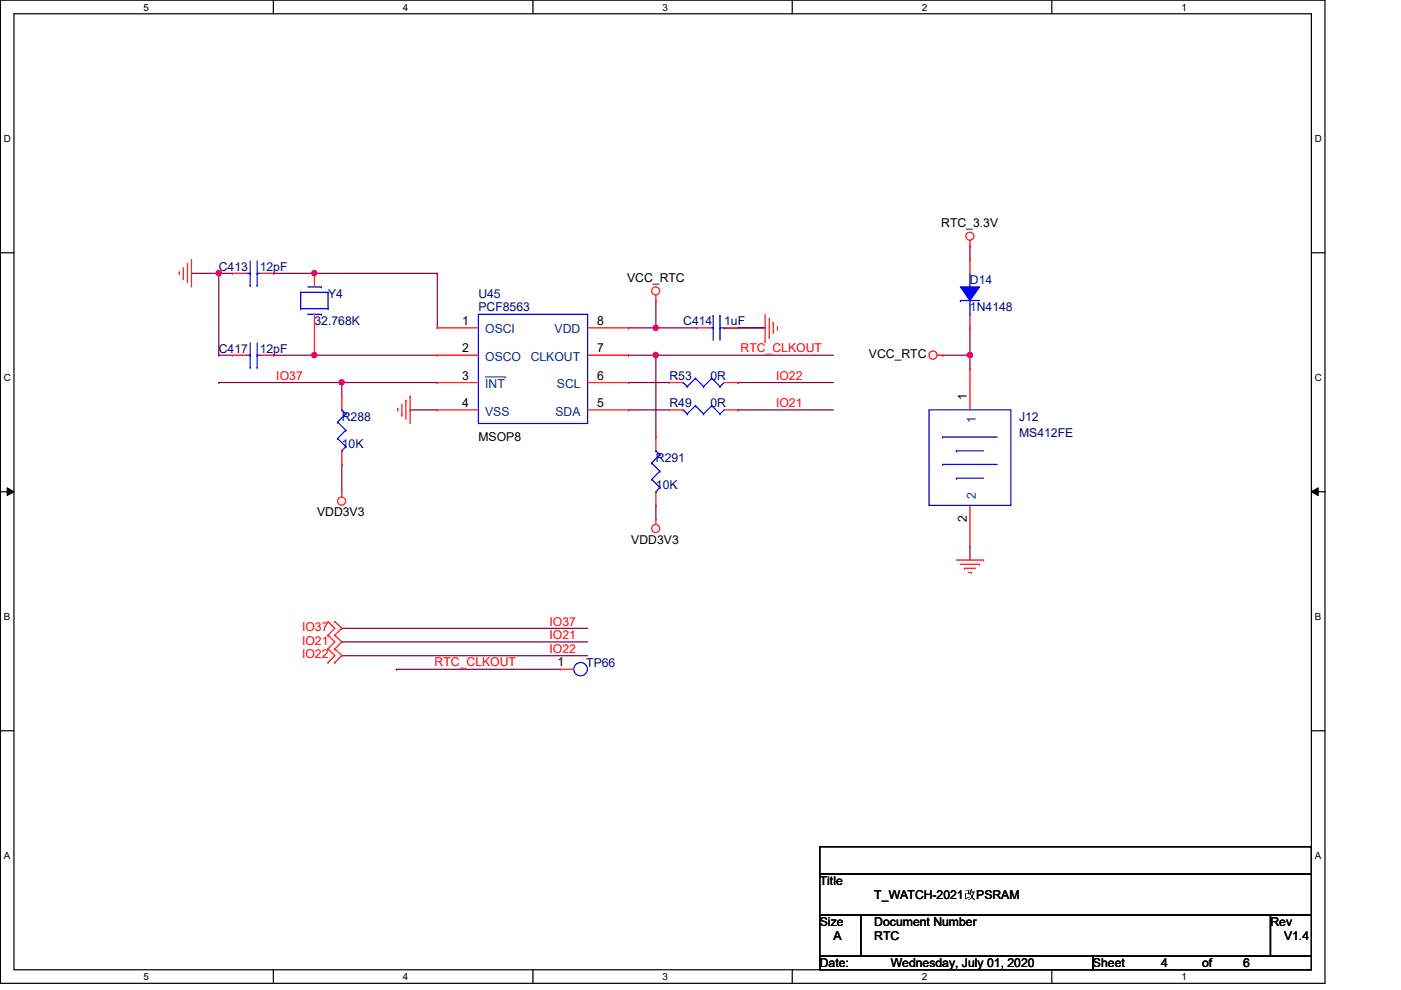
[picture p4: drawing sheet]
<svg xmlns="http://www.w3.org/2000/svg" width="297mm" height="210mm" viewBox="0 0 297 210" stroke-linecap="round" stroke-linejoin="round" font-family="sans-serif">
<path d="M.1 0h280.8v208.5h-280.8zM3 2.9h275v202.7h-275z" fill="none" stroke="#000" stroke-width=".25"/>
<g fill="#fff">
<path d="M30.4 .3h1.2v2.4h-1.2z"/>
<path d="M30.4 205.9h1.2v2.3h-1.2z"/>
</g>
<path d="M58 0v2.9M58 205.6v2.9" fill="none" stroke="#000" stroke-width=".25"/>
<g fill="#fff">
<path d="M85.4 .3h1.2v2.4h-1.2z"/>
<path d="M85.4 205.9h1.2v2.3h-1.2z"/>
</g>
<path d="M113 0v2.9M113 205.6v2.9" fill="none" stroke="#000" stroke-width=".25"/>
<g fill="#fff">
<path d="M140.5 .3h1.1v2.4h-1.1z"/>
<path d="M140.5 205.9h1.1v2.3h-1.1z"/>
</g>
<path d="M168 0v2.9M168 205.6v2.9" fill="none" stroke="#000" stroke-width=".25"/>
<g fill="#fff">
<path d="M195.4 .3h1.2v2.4h-1.2z"/>
<path d="M195.4 205.9h1.2v2.3h-1.2z"/>
</g>
<path d="M223 0v2.9M223 205.6v2.9" fill="none" stroke="#000" stroke-width=".25"/>
<g fill="#fff">
<path d="M250.5 .3h1.1v2.4h-1.1z"/>
<path d="M250.5 205.9h1.1v2.3h-1.1z"/>
<path d="M.8 28.2h1.5v2.4h-1.5z"/>
<path d="M278.8 28.2h1.4v2.4h-1.4z"/>
<path d="M.8 78.9h1.5v2.3h-1.5z"/>
<path d="M278.8 78.9h1.4v2.3h-1.4z"/>
</g>
<path d="M.1 53.6h2.9M278 53.6h2.9" fill="none" stroke="#000" stroke-width=".25"/>
<g fill="#fff">
<path d="M.8 129.6h1.4v2.3h-1.4z"/>
<path d="M278.8 129.6h1.3v2.3h-1.3z"/>
</g>
<path d="M.1 104.3h2.9M278 104.3h2.9" fill="none" stroke="#000" stroke-width=".25"/>
<path d="M1.5 103.4l1.5 .9-1.5 .8zM278 104.3l1.5-.9v1.7z" fill="#000"/>
<path d="M1.5 103.4l1.5 .9-1.5 .8zM278 104.3l1.5-.9v1.7z" fill="none" stroke="#000" stroke-width=".21"/>
<g fill="#fff">
<path d="M.8 180.3h1.4v2.3h-1.4z"/>
<path d="M278.8 180.3h1.3v2.3h-1.3z"/>
</g>
<path d="M153.5 69.5h.1M153.5 69.5h8.7M.1 154.9h2.9M278 154.9h2.9" fill="none" stroke="#000" stroke-width=".25"/>
<path d="M66.7 58h.1M66.7 58h26M92.7 58h.1M92.7 58v11.5" fill="none" stroke="#7f003f" stroke-width=".25"/>
<circle cx="66.6" cy="57.9" r=".56" fill="#f0f"/>
<circle cx="66.6" cy="57.9" r=".56" fill="none" stroke="#f0f" stroke-width=".25"/>
<path d="M66.7 75.3h.1M66.7 75.3h26" fill="none" stroke="#7f003f" stroke-width=".25"/>
<circle cx="66.6" cy="75.3" r=".56" fill="#f0f"/>
<circle cx="66.6" cy="75.3" r=".56" fill="none" stroke="#f0f" stroke-width=".25"/>
<path d="M40.6 58h.1M40.6 58h8.7M46.4 58h.1M139.1 69.5h.1M139.1 63.7h.1M139.1 69.5h8.6M139.1 63.7v5.8M156.4 69.5h.1M156.4 69.5h5.8" fill="none" stroke="#7f003f" stroke-width=".25"/>
<circle cx="139" cy="69.5" r=".56" fill="#f0f"/>
<circle cx="139" cy="69.5" r=".56" fill="none" stroke="#f0f" stroke-width=".25"/>
<path d="M133.3 69.5h.1M133.3 69.5h5.8M139.1 75.3h.1M139.1 75.3v17.4" fill="none" stroke="#7f003f" stroke-width=".25"/>
<circle cx="139" cy="75.3" r=".56" fill="#f0f"/>
<circle cx="139" cy="75.3" r=".56" fill="none" stroke="#f0f" stroke-width=".25"/>
<path d="M58 58h.1M58 58h8.7M133.3 75.3h.1M133.3 75.3h5.8M72.5 81.1h.1M72.5 81.1h20.2M139.1 107.1h.1M139.1 107.1v3" fill="none" stroke="#7f003f" stroke-width=".25"/>
<circle cx="72.4" cy="81.1" r=".56" fill="#f0f"/>
<circle cx="72.4" cy="81.1" r=".56" fill="none" stroke="#f0f" stroke-width=".25"/>
<path d="M46.4 58h.1M46.4 58v17.3M46.4 75.3h.1M46.4 75.3h2.9M46.4 81.1h.1M46.4 81.1h26.1M72.5 98.5h.1M72.5 81.1h.1M72.5 81.1v2.9M72.5 98.5v5.8M86.9 86.9h.1M86.9 86.9h5.8" fill="none" stroke="#7f003f" stroke-width=".25"/>
<circle cx="46.4" cy="57.9" r=".56" fill="#f0f"/>
<circle cx="46.4" cy="57.9" r=".56" fill="none" stroke="#f0f" stroke-width=".25"/>
<g fill="none" stroke="#7f003f" stroke-width=".25">
<path d="M58 75.3h.1M58 75.3h8.7M139.1 75.3h.1M139.1 75.3h37.6M205.7 75.3h.1M205.7 75.3v2.9M133.3 86.9h.1M133.3 81.1h.1M133.3 86.9h8.6M133.3 81.1h8.6M156.4 86.9h.1M156.4 81.1h.1"/>
<path d="M156.4 86.9h20.3M156.4 81.1h20.3M72.5 136.1h.1M72.5 139h.1M72.5 133.2h.1M72.5 136.1h52.1M72.5 139h52.1M72.5 133.2h52.1M84 141.9h.1M84 141.9h34.8"/>
</g>
<circle cx="205.6" cy="75.3" r=".57" fill="#f0f"/>
<circle cx="205.6" cy="75.3" r=".57" fill="none" stroke="#f0f" stroke-width=".25"/>
<path d="M205.7 52.2h.1M205.7 52.2v2.8M199.9 75.3h.1M205.7 69.5h.1M205.7 69.5v5.8h-5.8M205.7 115.9h.1M205.7 115.9v2.8" fill="none" stroke="#7f003f" stroke-width=".25"/>
<g fill="none" stroke="#f00" stroke-width=".25">
<path d="M38 57.7h.1M38 57.7v.5M38.9 59.1h.1M38.9 56.8v2.3M39.7 55.9h.1M39.7 55.9v4M40.6 55h.1M40.6 55v5.8M205.7 52.2h.1M205.7 51v1.2M49.3 75.3h.1M49.3 75.3h2.9"/>
<path d="M55.1 75.3h2.9M58 75.3h.1M92.7 69.5h.1M92.7 75.3h.1M92.7 75.3h8.7M92.7 69.5h8.7M124.6 75.3h8.7M124.6 69.5h8.7M133.3 75.3h.1M133.3 69.5h.1M139.1 63.7h.1M139.1 62.6v1.1"/>
<path d="M147.7 69.5h.1M147.7 69.5h2.9M153.5 69.5h2.9M156.4 69.5h.1M162.2 72.4h.1M162.2 66.6v5.8M163.1 71.5h.1M163.1 67.5v4M164 68.4h.1M164 68.4v2.3M164.8 69.8h.1M164.8 69.2v.6"/>
<path d="M198.7 75.3h1.2M199.9 75.3h.1M84.3 86.6h.1M84.3 86.6v.6M85.2 88.1h.1M85.2 85.7v2.4M86.1 84.9h.1M86.1 84.9v4M86.9 84h.1M86.9 84v5.8M92.7 81.1h.1M92.7 86.9h.1"/>
<path d="M92.7 81.1h8.7M92.7 86.9h8.7M124.6 81.1h8.7M124.6 86.9h8.7M133.3 86.9h.1M133.3 81.1h.1M139.1 92.7h.1M139.1 92.7v2.9M72.5 104.3h.1M72.5 104.3v1.1M139.1 110.1h.1M139.1 107.1h.1"/>
<path d="M139.1 104.3v2.8M139.1 110.1v1.1M202.8 118.7h5.7M203.6 119.6h4.1M207.7 119.6h.1M208.5 118.7h.1M69.6 134.7h.1M69.6 137.6h.1M69.6 131.8h.1M69.6 134.7l1.4 1.4-1.4 1.5M69.6 137.6l1.4 1.4-1.4 1.5M69.6 131.8l1.4 1.4-1.4 1.5"/>
<path d="M71 137.6h.1M71 134.7h.1M71 131.8h.1M71 134.7l1.5 1.4-1.5 1.5M71 137.6l1.5 1.4-1.5 1.5M71 131.8l1.5 1.4-1.5 1.5M204.5 120.5h.1M204.5 120.5h2.3M205.4 121.4h.5M205.9 121.4h.1M69.6 140.5h.1M71 140.5h.1"/>
<circle cx="205.6" cy="50.1" r=".86"/>
<circle cx="139" cy="61.7" r=".85"/>
<circle cx="197.8" cy="75.3" r=".86"/>
<circle cx="72.4" cy="106.3" r=".85"/>
<circle cx="139" cy="112.1" r=".85"/>
</g>
<path d="M173.8 179.5h104.2v5.8h-104.2zM173.8 185.3h104.2v8.7h-104.2zM173.8 194h8.7v8.7h-8.7zM182.5 194h86.9v8.7h-86.9zM269.4 194h8.6v8.7h-8.6zM173.8 202.7h57.9v2.9h-57.9zM231.7 202.7h46.3v2.9h-46.3z" fill="none" stroke="#000" stroke-width=".25"/>
<g fill="none" stroke="#00f" stroke-width=".25">
<path d="M205.7 58v2.8M52.2 75.3h.8M53 77.9h.1M53 75.3h.1M53 72.7v5.2M54.5 75.3h.1M54.5 77.9h.1M54.5 75.3h.6M54.5 72.7v5.2M101.4 66.6h23.2v23.2h-23.2zM150.6 69.5h.6M151.2 69.5h.1"/>
<path d="M151.2 66.9h.1M151.2 66.9v5.2M152.7 66.9h.1M152.7 69.5h.1M152.7 69.5h.8M152.7 66.9v5.2M203.6 63.7h.1M203.6 63.7h4.1M205.7 60.8h.1M205.7 66.6h.1M205.7 63.7v2.9M138.2 98.2h.1"/>
<path d="M138.2 98.2l1.7 1.7M139.1 95.6h.1M139.1 95.6l.8 .8M139.9 96.4h.1M139.9 99.9h.1M139.9 96.4l-1.7 1.8M139.9 99.9l-1.7 1.7M138.2 101.6h.1M138.2 101.6l1.7 1.8M139.1 104.3h.1M139.9 103.4h.1M139.9 103.4l-.8 .9"/>
</g>
<path d="M102.9 79.9h4.2M107.1 79.9h.1" fill="none" stroke="#003f7f" stroke-width=".21"/>
<path d="M203.6 60.8h4.1l-2 2.9z" fill-rule="evenodd" fill="#00f"/>
<g fill="none" stroke="#00f" stroke-width=".25">
<path d="M52.2 58h.8M53 58h.1M53 55.3v5.2M54.5 58h.1M54.5 58h.6M54.5 55.3v5.2M53 60.5h.1M54.5 60.5h.1M63.8 62h.1M63.8 65.4h.1M63.8 65.4h5.8M63.8 62h5.8"/>
<path d="M63.8 62v3.4M65.2 66.6h2.9M65.2 60.8h2.9M68.1 66.6h.1M68.1 60.8h.1M69.6 65.4h.1M69.6 62h.1M69.6 62v3.4M203.6 60.8h4.1l-2 2.9zM71.6 89.5h.1M71.6 93h.1M71.6 89.5l1.7 1.7"/>
<path d="M71.6 93l1.7 1.7M72.5 95.6h.1M72.5 86.9h.1M72.5 86.9l.8 .9M73.3 87.8h.1M73.3 91.2h.1M73.3 94.7h.1M73.3 87.8l-1.7 1.7M73.3 91.2l-1.7 1.8M73.3 94.7l-.8 .9M144.9 86.9h.1M144.9 81.1h.1"/>
<path d="M144.9 86.9l.8 .9M144.9 81.1l.8 .9M145.7 87.8h.1M145.7 82h.1M147.4 86h.1M147.4 80.2h.1M147.4 86l1.8 1.8M147.4 86l-1.7 1.8M147.4 80.2l1.8 1.8M147.4 80.2l-1.7 1.8M149.2 87.8h.1M149.2 82h.1"/>
<path d="M150.9 86h.1M150.9 80.2h.1M150.9 86l1.8 1.8M150.9 86l-1.7 1.8M150.9 80.2l1.8 1.8M150.9 80.2l-1.7 1.8M152.7 87.8h.1M152.7 82h.1M153.5 86.9l-.8 .9M153.5 81.1l-.8 .9M197 86.9h17.3v20.2h-17.3zM199.9 92.7h.1"/>
<path d="M199.9 98.5h.1M199.9 92.7h11.6M199.9 98.5h11.6M202.8 95.6h.1M202.8 95.6h5.7M202.8 101.4h.1M202.8 101.4h5.7"/>
<circle cx="123.1" cy="141.9" r="1.43"/>
</g>
<g fill="none" stroke="#f00" stroke-width=".25">
<path d="M49.3 58h.1M49.3 58h2.9M55.1 58h2.9M58 58h.1M66.7 58h.1M66.7 58v2.8M205.7 55h.1M205.7 55v3M66.7 75.3h.1M66.7 66.6v8.7M205.7 69.5h.1M205.7 78.2h.1"/>
<path d="M205.7 66.6v2.9M205.7 78.2v8.7M72.5 84h.1M72.5 98.5h.1M72.5 84v2.9M72.5 95.6v2.9M141.9 86.9h.1M141.9 81.1h.1M141.9 86.9h3M141.9 81.1h3M153.5 86.9h2.9M153.5 81.1h2.9"/>
<path d="M156.4 86.9h.1M156.4 81.1h.1M205.7 115.9h.1M205.7 107.1v8.8M118.8 141.9h.1M118.8 141.9h2.9"/>
</g>
<circle cx="66.6" cy="57.9" r=".56" fill="#f0f"/>
<circle cx="66.6" cy="57.9" r=".56" fill="none" stroke="#f0f" stroke-width=".25"/>
<circle cx="66.6" cy="75.3" r=".56" fill="#f0f"/>
<circle cx="66.6" cy="75.3" r=".56" fill="none" stroke="#f0f" stroke-width=".25"/>
<circle cx="139" cy="69.5" r=".56" fill="#f0f"/>
<circle cx="139" cy="69.5" r=".56" fill="none" stroke="#f0f" stroke-width=".25"/>
<circle cx="139" cy="75.3" r=".56" fill="#f0f"/>
<circle cx="139" cy="75.3" r=".56" fill="none" stroke="#f0f" stroke-width=".25"/>
<circle cx="72.4" cy="81.1" r=".56" fill="#f0f"/>
<circle cx="72.4" cy="81.1" r=".56" fill="none" stroke="#f0f" stroke-width=".25"/>
<circle cx="46.4" cy="57.9" r=".56" fill="#f0f"/>
<circle cx="46.4" cy="57.9" r=".56" fill="none" stroke="#f0f" stroke-width=".25"/>
<circle cx="205.6" cy="75.3" r=".57" fill="#f0f"/>
<circle cx="205.6" cy="75.3" r=".57" fill="none" stroke="#f0f" stroke-width=".25"/>
<g font-size="2.6">
<text x="199.6" y="48.1">RTC_3.3V</text>
<text x="133" y="59.7">VCC_RTC</text>
<text x="98" y="68.9">1</text>
<text x="126.6" y="68.9">8</text>
<text x="98" y="74.7">2</text>
<text x="126.6" y="74.7">7</text>
<text x="184.2" y="75.9">VCC_RTC</text>
<text x="98" y="80.5">3</text>
<text x="126.6" y="80.5">6</text>
<text x="98" y="86.3">4</text>
<text x="126.6" y="86.3">5</text>
<text x="205" y="84.9" transform="rotate(-90 205 84.9)">1</text>
<text x="101.4" y="93.6">MSOP8</text>
<text x="67.2" y="109.5">VDD3V3</text>
<text x="205" y="110.6" transform="rotate(-90 205 110.6)">2</text>
<text x="133.9" y="115.3">VDD3V3</text>
<text x="118.2" y="141.3">1</text>
<text x="173.8" y="187.7">Title</text>
<text x="185.4" y="190.6">T_WATCH-2021改PSRAM</text>
<text x="173.8" y="196.3">Size</text>
<text x="185.4" y="196.3">Document Number</text>
<text x="269.4" y="196.3">Rev</text>
<text x="176.7" y="199.3">A</text>
<text x="185.4" y="199.3">RTC</text>
<text x="272.2" y="199.3">V1.4</text>
<text x="173.8" y="205.1">Date:</text>
<text x="188.8" y="205.1">Wednesday, July 01, 2020</text>
<text x="231.7" y="205.1">Sheet</text>
<text x="246.2" y="205.1">4</text>
<text x="254.9" y="205.1">of</text>
<text x="263.6" y="205.1">6</text>
</g>
<g font-size="2.6" fill="#00007f">
<text x="46.4" y="57.4">C413</text>
<text x="55.1" y="57.4">12pF</text>
<text x="69.6" y="63.2">Y4</text>
<text x="101.4" y="63.2">U45</text>
<text x="205.7" y="60.3">D14</text>
<text x="66.7" y="69">32.768K</text>
<text x="101.4" y="66">PCF8563</text>
<text x="144.9" y="69">C414</text>
<text x="153.5" y="69">1uF</text>
<text x="205.7" y="66">1N4148</text>
<text x="46.4" y="74.8">C417</text>
<text x="55.1" y="74.8">12pF</text>
<text x="141.9" y="80.5">R53</text>
<text x="150.6" y="80.5">0R</text>
<text x="72.5" y="89.2">R288</text>
<text x="141.9" y="86.3">R49</text>
<text x="150.6" y="86.3">0R</text>
<text x="216.1" y="89.2">J12</text>
<text x="72.5" y="95">10K</text>
<text x="216.1" y="92.7">MS412FE</text>
<text x="139.1" y="97.9">R291</text>
<text x="139.1" y="103.7">10K</text>
<text x="124.3" y="141.4">TP66</text>
</g>
<g font-size="2.6" fill="#003f7f">
<text x="102.9" y="70.7">OSCI</text>
<text x="117.6" y="70.7">VDD</text>
<text x="102.9" y="76.5">OSCO</text>
<text x="112.5" y="76.5">CLKOUT</text>
<text x="102.9" y="82.3">INT</text>
<text x="118.1" y="82.3">SCL</text>
<text x="102.9" y="88.1">VSS</text>
<text x="117.8" y="88.1">SDA</text>
<text x="206.9" y="89.8" transform="rotate(-90 206.9 89.8)">1</text>
<text x="206.9" y="105.7" transform="rotate(-90 206.9 105.7)">2</text>
</g>
<g font-size="2.6" fill="#f00">
<text x="157" y="74.7">RTC_CLKOUT</text>
<text x="58.6" y="80.5">IO37</text>
<text x="164.5" y="80.5">IO22</text>
<text x="164.5" y="86.3">IO21</text>
<text x="64" y="136.7">IO21</text>
<text x="64" y="133.8">IO37</text>
<text x="116.5" y="135.5">IO21</text>
<text x="116.5" y="132.6">IO37</text>
<text x="64" y="139.6">IO22</text>
<text x="92.2" y="141.3">RTC_CLKOUT</text>
<text x="116.5" y="138.4">IO22</text>
</g>
<g font-size="2.1">
<text x="30.4" y="2.2">5</text>
<text x="85.4" y="2.2">4</text>
<text x="140.5" y="2.2">3</text>
<text x="195.4" y="2.2">2</text>
<text x="250.5" y="2.2">1</text>
<text x=".8" y="30.1">D</text>
<text x="278.8" y="30.1">D</text>
<text x=".8" y="80.8">C</text>
<text x="278.8" y="80.8">C</text>
<text x=".8" y="131.5">B</text>
<text x="278.8" y="131.5">B</text>
<text x=".8" y="182.2">A</text>
<text x="278.8" y="182.2">A</text>
<text x="30.4" y="207.8">5</text>
<text x="85.4" y="207.8">4</text>
<text x="140.5" y="207.8">3</text>
<text x="195.4" y="207.8">2</text>
<text x="250.5" y="207.8">1</text>
</g>
</svg>
